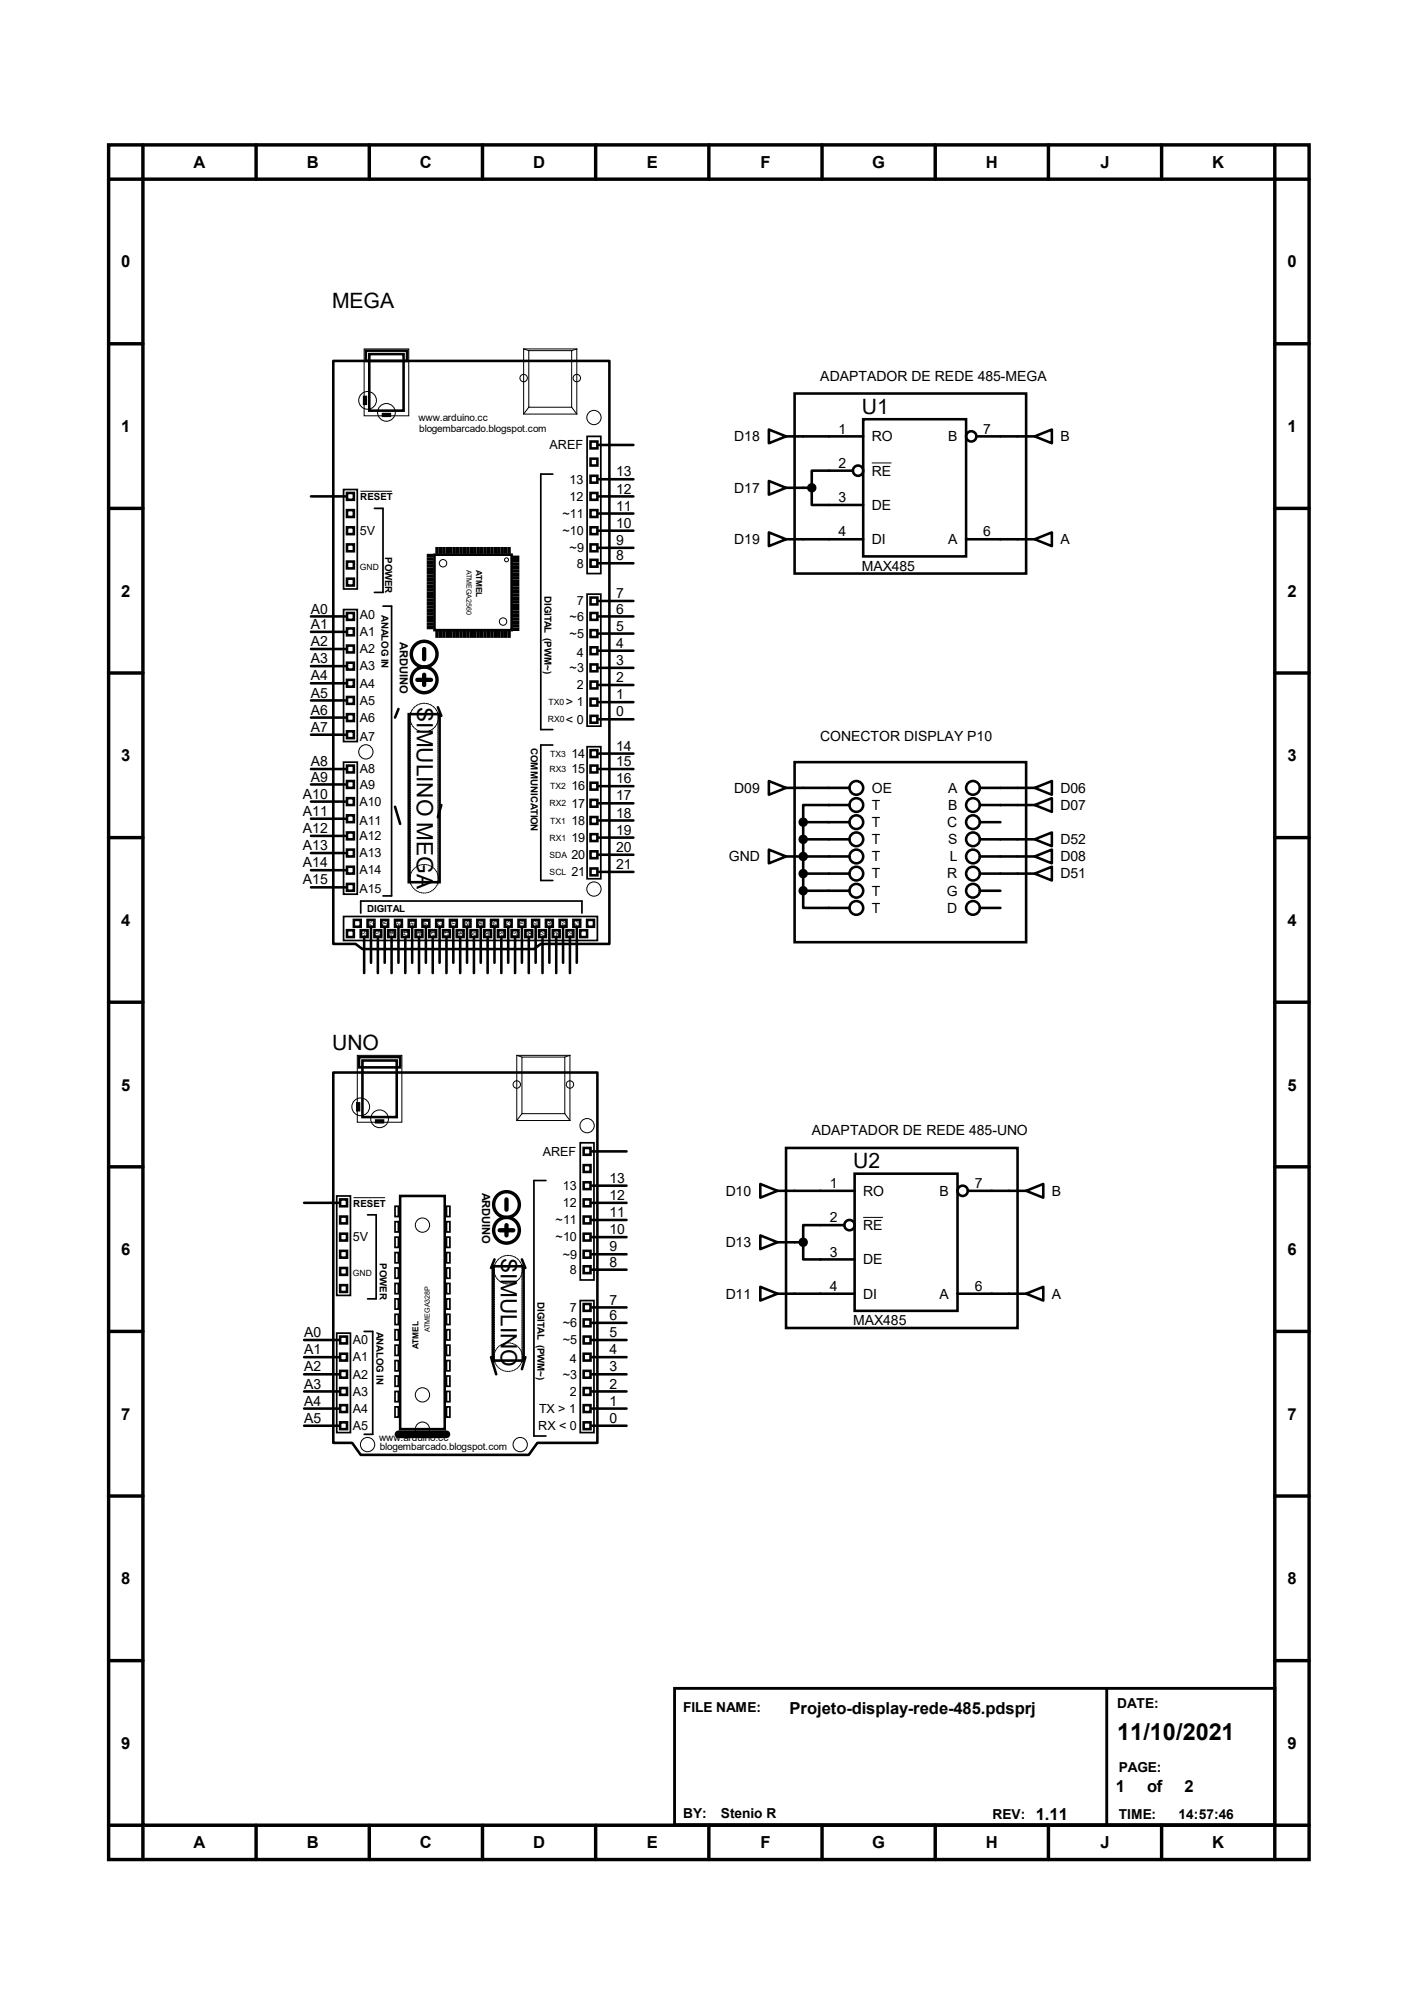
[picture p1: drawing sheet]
<svg xmlns="http://www.w3.org/2000/svg" width="210mm" height="297mm" viewBox="0 0 210 297" stroke-linecap="round" stroke-linejoin="round" font-family="sans-serif">
<g fill="none" stroke="#000" stroke-width=".51">
<path d="M16.1 21.5h177.8v254h-177.8zM21.2 26.5h167.6v243.9h-167.6zM21.2 21.5v5h-5.1M37.9 21.5v5M54.7 21.5v5M71.5 21.5v5M88.2 21.5v5M105 21.5v5M121.8 21.5v5M138.5 21.5v5M155.3 21.5v5M172 21.5v5"/>
<path d="M188.8 21.5v5h5.1M16.1 50.9h5.1M188.8 50.9h5.1M16.1 75.3h5.1M188.8 75.3h5.1M16.1 99.7h5.1M188.8 99.7h5.1M16.1 124.1h5.1M188.8 124.1h5.1M16.1 148.5h5.1M188.8 148.5h5.1M16.1 172.8h5.1"/>
<path d="M188.8 172.8h5.1M16.1 197.2h5.1M188.8 197.2h5.1M16.1 221.6h5.1M188.8 221.6h5.1M16.1 246h5.1M188.8 246h5.1M16.1 270.4h5.1v5.1M37.9 270.4v5.1M54.7 270.4v5.1M71.5 270.4v5.1M88.2 270.4v5.1"/>
<path d="M105 270.4v5.1M121.8 270.4v5.1M138.5 270.4v5.1M155.3 270.4v5.1M172 270.4v5.1M193.9 270.4h-5.1v5.1"/>
<circle cx="62.8" cy="96.9" r="1.91"/>
<circle cx="62.8" cy="100.7" r="1.91"/>
<circle cx="75" cy="178.4" r="1.91"/>
<circle cx="75" cy="182.2" r="1.91"/>
</g>
<path d="M99.9 250.1h88.9v20.2h-88.9zM163.9 250.1v20.2" fill="none" stroke="#000" stroke-width=".42"/>
<g fill="none" stroke="#000" stroke-width=".38">
<path d="M49.4 53.5h40.9v86.3h-10.2l-1 .8h-25.4l-1-.8h-3.3zM53.9 58.8h.3v1h-.3zM54.2 51.9h6.1v1.6h-6.1zM54.7 52.5h5.1v8.3h-5.1zM117.7 58.3h34.3v26.7h-34.3zM46.1 73.5h5M51.4 73h1v1h-1zM51.4 75.6h1v1h-1zM51.4 78.1h1v1h-1zM56.7 61.3h1v.3h-1zM87.5 65.4h1v1h-1zM87.5 70.5h1v1h-1z"/>
<path d="M87.5 73h1v1h-1zM87.5 75.6h1v1h-1zM87.5 78.1h1v1h-1zM87.5 67.9h1v1.1h-1zM88.7 78.6h5.1M88.7 76.1h5.1M88.7 73.5h5.1M88.7 71h5.1M88.7 65.9h5.1M113.9 63.6l2.5 1-2.5 1.1zM113.9 71.2l2.5 1.1-2.5 1zM113.9 78.9l2.5 1-2.5 1z"/>
<path d="M116.4 64.6h11.4M116.4 79.9h11.4M116.4 72.3h3.8M120.2 72.3v2.5h7.6M126.3 69.7h-6.1v2.6M127.8 62.1h15.3v20.3h-15.3zM143.1 79.9h10.1M144.6 64.6h8.6M153.2 64.6l2.6-1v2.1zM153.2 79.9l2.6-1v2zM46.1 91.3h5M46.1 98.7h5"/>
<path d="M46.1 96.1h5M46.1 93.6h5M51.4 90.8h1v1h-1zM51.4 93.1h1v1h-1zM51.4 95.6h1v1h-1zM51.4 98.2h1v1h-1zM51.4 80.6h1v1.1h-1zM51.4 83.2h1v1h-1zM51.4 85.7h1v1h-1zM64.3 82.2h11.5v11.1h-11.5zM87.5 80.6h1v1.1h-1zM87.5 82.9h1v1h-1z"/>
<path d="M87.5 88.5h1v1h-1zM87.5 90.8h1v1h-1zM87.5 93.3h1v1.1h-1zM87.5 95.9h1v1h-1zM87.5 98.4h1v1h-1zM88.7 98.9h5.1M88.7 96.4h5.1M88.7 93.9h5.1M88.7 91.3h5.1M88.7 89h5.1M88.7 83.4h5.1M88.7 81.2h5.1"/>
<path d="M46.1 113.9h5M46.1 118.7h5M46.1 116.2h5M46.1 108.8h5M46.1 106.3h5M46.1 103.8h5M46.1 101.2h5M51.4 100.7h1v1h-1zM51.4 103.3h1v1h-1zM51.4 105.8h1v1h-1zM51.4 108.3h1v1h-1zM51.4 113.4h1v1h-1z"/>
<path d="M51.4 115.7h1v1h-1zM51.4 118.2h1v1.1h-1zM58.5 119.5l.8 2.5M59 105l-.5 1.3M60.5 105.8h4.6v24.9h-4.6zM64.9 104.8l.5 1.2M65.4 119.3l-.5 1.7M87.5 101h1v1h-1zM87.5 103.5h1v1h-1zM87.5 106h1v1.1h-1zM87.5 111.1h1v1h-1zM87.5 113.4h1v1h-1z"/>
<path d="M87.5 116h1v1h-1zM87.5 118.5h1v1h-1zM88.7 119h5.1M88.7 116.5h5.1M88.7 113.9h5.1M88.7 111.6h5.1M88.7 106.6h5.1M88.7 104h5.1M88.7 101.5h5.1M113.9 115.7l2.5 1-2.5 1zM116.4 116.7h9.4M117.7 112.9h34.3v26.7h-34.3z"/>
<path d="M125.8 119.3h-6.8v2.5M145.1 116.7h8.1M145.1 119.3h8.1M153.2 116.7l2.6-1v2zM153.2 119.3l2.6-1.1v2.1zM46.1 131.4h5M46.1 128.9h5M46.1 126.4h5M46.1 123.8h5M46.1 121.3h5M51.4 137.8h1v1h-1zM51.4 120.8h1v1h-1z"/>
<path d="M51.4 123.3h1v1h-1zM51.4 125.9h1v1h-1zM51.4 128.4h1v1h-1zM51.4 130.9h1v1.1h-1zM52.4 136.3h1v1h-1zM53.4 137.8h1v1h-1zM53.9 139.1v5M54.4 136.3h1.1v1h-1.1zM54.9 137.5v5.1M55.5 137.8h1v1h-1zM56 139.1v5M56.5 136.3h1v1h-1z"/>
<path d="M57 137.5v5.1M57.5 137.8h1v1h-1zM58 139.1v5M58.5 136.3h1v1h-1zM59 137.5v5.1M59.5 137.8h1v1h-1zM60 139.1v5M60.5 136.3h1.1v1h-1.1zM61 137.5v5.1M61.6 137.8h1v1h-1zM62.1 139.1v5M62.6 136.3h1v1h-1z"/>
<path d="M63.1 137.5v5.1M63.6 137.8h1v1h-1zM64.1 139.1v5M64.6 136.3h1v1h-1zM65.1 137.5v5.1M65.6 137.8h1v1h-1zM66.1 139.1v5M66.6 136.3h1v1h-1zM67.1 137.5v5.1M67.6 137.8h1.1v1h-1.1zM68.2 139.1v5M68.7 136.3h1v1h-1z"/>
<path d="M69.2 137.5v5.1M69.7 137.8h1v1h-1zM70.2 139.1v5M70.7 136.3h1v1h-1zM71.2 137.5v5.1M71.7 137.8h1v1h-1zM72.2 139.1v5M72.7 136.3h1v1h-1zM73.2 137.5v5.1M73.7 137.8h1.1v1h-1.1zM74.3 139.1v5M74.8 136.3h1v1h-1z"/>
<path d="M75.3 137.5v5.1M75.8 137.8h1v1h-1zM76.3 139.1v5M76.8 136.3h1v1h-1zM77.3 137.5v5.1M77.8 137.8h1v1h-1zM78.3 139.1v5M78.8 136.3h1v1h-1zM79.3 137.5v5.1M79.8 137.8h1.1v1h-1.1zM80.3 139.1v5M80.9 136.3h1v1h-1z"/>
<path d="M81.4 137.5v5.1M81.9 137.8h1v1h-1zM82.4 139.1v5M82.9 136.3h1v1h-1zM83.4 137.5v5.1M83.9 137.8h1v1h-1zM84.4 139.1v5M84.9 136.3h1v1h-1zM85.4 137.5v5.1M85.9 137.8h1.1v1h-1.1zM87 136.3h1v1h-1zM87.5 121h1v1h-1z"/>
<path d="M87.5 123.6h1v1h-1zM87.5 126.1h1v1h-1zM87.5 128.7h1v1h-1zM88.7 129.2h5.1M88.7 126.6h5.1M88.7 124.1h5.1M88.7 121.5h5.1M113.9 125.9l2.5 1-2.5 1zM116.4 126.9h9.4M119 132v2.5h6.8M119 132h6.8M119 121.8v10.2"/>
<path d="M119 129.4h6.8M119 124.3h6.8M119 121.8h6.8M145.1 132h3.1M145.1 129.4h8.1M145.1 124.3h8.1M145.1 121.8h3.1M145.1 126.9h8.1M145.1 134.5h3.1M153.2 124.3l2.6-1v2zM153.2 126.9l2.6-1v2zM153.2 129.4l2.6-1v2z"/>
<path d="M49.4 158.9h39.1v54.8h-8.9l-1.3 1.8h-24.9l-1.2-1.8h-2.8zM53.2 156.6h6.1v1.5h-6.1zM53.7 157.1h5.1v8.4h-5.1zM45 178.2h5.1M50.4 177.7h1v1h-1zM52.9 163.4h.3v1.1h-.3zM55.7 166h1v.2h-1zM59.3 177.2h6.6v34.5h-6.6zM86.4 170.1h1.1v1h-1.1zM86.4 175.1h1.1v1h-1.1zM86.4 177.7h1.1v1h-1.1zM86.4 172.6h1.1v1h-1.1z"/>
<path d="M87.7 178.2h5.1M87.7 175.6h5.1M87.7 170.6h5.1M112.6 175.4l2.5 1-2.5 1zM115.1 176.4h11.5M116.4 170.1h34.3v26.6h-34.3zM126.6 173.9h15.2v20.3h-15.2zM143.3 176.4h8.7M152 176.4l2.5-1v2zM45 198.5h5.1M50.4 180.2h1v1h-1zM50.4 185.3h1v1h-1z"/>
<path d="M50.4 190.4h1v1h-1zM50.4 198h1v1h-1zM50.4 187.8h1v1h-1zM50.4 182.8h1v1h-1zM73 187.6h4.6v13.9h-4.6zM73.2 186.6l-.5 1.2M77.3 186.6l.5 1.2M86.4 180.2h1.1v1h-1.1zM86.4 182.8h1.1v1h-1.1zM86.4 185.3h1.1v1h-1.1zM86.4 193.2h1.1v1h-1.1zM86.4 195.5h1.1v1h-1.1z"/>
<path d="M86.4 198h1.1v1h-1.1zM86.4 187.6h1.1v1h-1.1zM87.7 198.5h5.1M87.7 196h5.1M87.7 193.7h5.1M87.7 188.1h5.1M87.7 185.8h5.1M87.7 183.3h5.1M87.7 180.7h5.1M112.6 183l2.5 1-2.5 1zM112.6 190.6l2.5 1-2.5 1.1zM115.1 191.6h11.5"/>
<path d="M115.1 184h3.9M119 184v2.6h7.6M125.1 181.5h-6.1v2.5M141.8 191.6h10.2M152 191.6l2.5-1v2.1zM45 211.2h5.1M45 208.7h5.1M45 206.1h5.1M45 203.6h5.1M45 201h5.1M50.4 200.5h1v1h-1zM50.4 203.1h1v1h-1z"/>
<path d="M50.4 205.6h1v1h-1zM50.4 208.2h1v1h-1zM50.4 210.7h1v1h-1zM72.7 201l.8 2.6M77.8 201l-.5 1.8M86.4 200.5h1.1v1h-1.1zM86.4 203.1h1.1v1h-1.1zM86.4 205.6h1.1v1h-1.1zM86.4 208.2h1.1v1h-1.1zM86.4 210.7h1.1v1h-1.1zM87.7 211.2h5.1M87.7 208.7h5.1"/>
<path d="M87.7 206.1h5.1M87.7 203.6h5.1M87.7 201h5.1"/>
<circle cx="127.1" cy="69.7" r=".76"/>
<circle cx="143.8" cy="64.6" r=".76"/>
<circle cx="126.8" cy="119.3" r="1.02"/>
<circle cx="126.8" cy="116.7" r="1.02"/>
<circle cx="144.1" cy="116.7" r="1.02"/>
<circle cx="144.1" cy="119.3" r="1.02"/>
<circle cx="126.8" cy="132" r="1.02"/>
<circle cx="126.8" cy="124.3" r="1.02"/>
<circle cx="126.8" cy="121.8" r="1.02"/>
<circle cx="126.8" cy="126.9" r="1.02"/>
<circle cx="126.8" cy="134.5" r="1.02"/>
<circle cx="126.8" cy="129.4" r="1.02"/>
<circle cx="144.1" cy="124.3" r="1.02"/>
<circle cx="144.1" cy="132" r="1.02"/>
<circle cx="144.1" cy="126.9" r="1.02"/>
<circle cx="144.1" cy="129.4" r="1.02"/>
<circle cx="144.1" cy="134.5" r="1.02"/>
<circle cx="144.1" cy="121.8" r="1.02"/>
<circle cx="142.6" cy="176.4" r=".76"/>
<circle cx="125.8" cy="181.5" r=".76"/>
</g>
<circle cx="119" cy="126.9" r=".19" fill="#000"/>
<g fill="none" stroke="#000" stroke-width=".25">
<path d="M50.9 72.5h2v14.7h-2zM55.5 75.3h1.2v12.5h-1.2M81.9 70.2h-1.8v37.9h1.8M87 64.6h2v20.4h-2zM50.9 90.3h2v19.6h-2zM56.7 89.8h1.3v42.9h-1.3M63.3 82.7h.8v.2h-.8zM63.3 83.2h.8v.2h-.8zM63.3 83.7h.8v.2h-.8zM63.3 84.2h.8v.3h-.8zM63.3 84.7h.8v.3h-.8zM63.3 85.2h.8v.3h-.8z"/>
<path d="M63.3 85.7h.8v.3h-.8zM63.3 86.2h.8v.3h-.8zM63.3 86.7h.8v.3h-.8zM63.3 87.2h.8v.3h-.8zM63.3 82.2h.8v.2h-.8zM63.3 88.3h.8v.2h-.8zM63.3 88.8h.8v.2h-.8zM63.3 89.3h.8v.2h-.8zM63.3 89.8h.8v.2h-.8zM63.3 90.3h.8v.3h-.8zM63.3 90.8h.8v.3h-.8zM63.3 91.3h.8v.3h-.8z"/>
<path d="M63.3 91.8h.8v.3h-.8zM63.3 92.3h.8v.3h-.8zM63.3 92.8h.8v.3h-.8zM63.3 87.8h.8v.2h-.8zM64.6 81.2h.3v.7h-.3zM64.6 93.6h.3v.8h-.3zM65.1 81.2h.3v.7h-.3zM65.1 93.6h.3v.8h-.3zM65.6 81.2h.3v.7h-.3zM65.6 93.6h.3v.8h-.3zM66.1 81.2h.3v.7h-.3zM66.1 93.6h.3v.8h-.3z"/>
<path d="M66.6 81.2h.3v.7h-.3zM66.6 93.6h.3v.8h-.3zM67.1 81.2h.3v.7h-.3zM67.1 93.6h.3v.8h-.3zM67.6 81.2h.3v.7h-.3zM67.6 93.6h.3v.8h-.3zM68.2 81.2h.2v.7h-.2zM68.2 93.6h.2v.8h-.2zM68.7 81.2h.2v.7h-.2zM68.7 93.6h.2v.8h-.2zM69.2 81.2h.2v.7h-.2zM69.2 93.6h.2v.8h-.2z"/>
<path d="M69.7 81.2h.2v.7h-.2zM69.7 93.6h.2v.8h-.2zM70.2 81.2h.2v.7h-.2zM70.2 93.6h.2v.8h-.2zM70.7 81.2h.3v.7h-.3zM70.7 93.6h.3v.8h-.3zM71.2 81.2h.3v.7h-.3zM71.2 93.6h.3v.8h-.3zM71.7 81.2h.3v.7h-.3zM71.7 93.6h.3v.8h-.3zM72.2 81.2h.3v.7h-.3zM72.2 93.6h.3v.8h-.3z"/>
<path d="M72.7 81.2h.3v.7h-.3zM72.7 93.6h.3v.8h-.3zM73.2 81.2h.3v.7h-.3zM73.2 93.6h.3v.8h-.3zM73.7 81.2h.3v.7h-.3zM73.7 93.6h.3v.8h-.3zM74.3 81.2h.2v.7h-.2zM74.3 93.6h.2v.8h-.2zM74.8 81.2h.2v.7h-.2zM74.8 93.6h.2v.8h-.2zM75.3 81.2h.2v.7h-.2zM75.3 93.6h.2v.8h-.2z"/>
<path d="M76 82.9h.8v.3h-.8zM76 83.4h.8v.3h-.8zM76 83.9h.8v.3h-.8zM76 84.5h.8v.2h-.8zM76 85h.8v.2h-.8zM76 85.5h.8v.2h-.8zM76 86h.8v.2h-.8zM76 86.5h.8v.2h-.8zM76 87h.8v.2h-.8zM76 87.5h.8v.3h-.8zM76 82.4h.8v.3h-.8zM76 88.5h.8v.3h-.8z"/>
<path d="M76 89h.8v.3h-.8zM76 89.5h.8v.3h-.8zM76 90h.8v.3h-.8zM76 90.6h.8v.2h-.8zM76 91.1h.8v.2h-.8zM76 91.6h.8v.2h-.8zM76 92.1h.8v.2h-.8zM76 92.6h.8v.2h-.8zM76 93.1h.8v.2h-.8zM76 88h.8v.3h-.8zM87 88h2v19.6h-2zM50.9 112.9h2v19.6h-2z"/>
<path d="M81.9 110.4h-1.8v20h1.8M87 110.6h2v19.6h-2zM50.9 135.8h37.6v3.5h-37.6zM53.4 135.3v-1.8h32.8v1.8M49.9 177.2h2v14.7h-2zM54.4 180h1.3v12.4h-1.3M58.5 178.7h.5v1.5h-.5zM66.1 178.7h.5v1.5h-.5zM80.9 174.9h-1.8v37.8h1.8M85.9 169.3h2.1v20.3h-2.1zM49.9 197.5h2v14.7h-2zM53.9 197.2h1.3v15.3h-1.3"/>
<path d="M58.5 181h.5v1.5h-.5zM58.5 183.3h.5v1.5h-.5zM58.5 185.5h.5v1.6h-.5zM58.5 187.8h.5v1.6h-.5zM58.5 190.1h.5v1.5h-.5zM58.5 192.4h.5v1.5h-.5zM58.5 194.7h.5v1.5h-.5zM58.5 197h.5v1.5h-.5zM58.5 199.3h.5v1.5h-.5zM66.1 181h.5v1.5h-.5zM66.1 183.3h.5v1.5h-.5zM66.1 185.5h.5v1.6h-.5z"/>
<path d="M66.1 187.8h.5v1.6h-.5zM66.1 190.1h.5v1.5h-.5zM66.1 192.4h.5v1.5h-.5zM66.1 194.7h.5v1.5h-.5zM66.1 197h.5v1.5h-.5zM66.1 199.3h.5v1.5h-.5zM85.9 192.7h2.1v19.5h-2.1zM58.5 201.5h.5v1.6h-.5zM58.5 203.8h.5v1.6h-.5zM58.5 206.1h.5v1.5h-.5zM58.5 208.4h.5v1.5h-.5zM66.1 201.5h.5v1.6h-.5z"/>
<path d="M66.1 203.8h.5v1.6h-.5zM66.1 206.1h.5v1.5h-.5zM66.1 208.4h.5v1.5h-.5z"/>
</g>
<g fill="none" stroke="#000" stroke-width=".15" stroke-dasharray=".4 .1">
<circle cx="62.8" cy="106.3" r="2.12"/>
<circle cx="75.3" cy="188.1" r="2.12"/>
</g>
<g fill="none" stroke="#000" stroke-width=".15">
<path d="M53.9 51.7h6.6v9.9h-6.6zM77.6 51.7h7.8v9.6h-7.8zM77.6 51.7l.7 .2M78.3 51.9h6.4v8.4h-6.4zM85.5 51.7l-.8 .2M53.4 72.8h4.6M78.4 60.3l-.8 1M84.7 60.3l.8 1M129.1 68.6h2.9M60.8 105.5v25.4M64.9 105.5v25.4M52.9 156.3h6.6v9.9h-6.6z"/>
<path d="M76.5 156.3h7.9v9.7h-7.9zM76.6 156.3l.7 .3M77.3 156.6h6.4v8.4h-6.4zM84.5 156.3l-.8 .3M52.4 177.4h4.6M77.3 165l-.8 1M83.7 165l.8 1M73.3 187.3l-.1 14.5M77.3 187.3v14.5M127.8 180.3h3"/>
<circle cx="54.4" cy="59.3" r="1.31"/>
<circle cx="77.6" cy="56" r=".55"/>
<circle cx="85.4" cy="56" r=".55"/>
<circle cx="57.2" cy="61.1" r="1.31"/>
<circle cx="88" cy="61.8" r="1.06"/>
<circle cx="65.6" cy="83.4" r=".55"/>
<circle cx="74.5" cy="92.1" r=".55"/>
<circle cx="75" cy="82.9" r=".3"/>
<circle cx="54.2" cy="111.4" r="1.06"/>
<circle cx="62.8" cy="130.2" r="2.12"/>
<circle cx="88" cy="131.7" r="1.06"/>
<circle cx="53.4" cy="164" r="1.31"/>
<circle cx="56.2" cy="165.7" r="1.31"/>
<circle cx="76.5" cy="160.7" r=".55"/>
<circle cx="84.4" cy="160.7" r=".55"/>
<circle cx="87" cy="166.8" r="1.06"/>
<circle cx="62.6" cy="181.5" r="1.06"/>
<circle cx="54.4" cy="214" r="1.06"/>
<circle cx="62.6" cy="211.7" r="1.06"/>
<circle cx="62.6" cy="206.6" r="1.06"/>
<circle cx="75.3" cy="201" r="2.12"/>
<circle cx="77" cy="214" r="1.06"/>
</g>
<path d="M62.8 96.1v1.6M62.8 99.9v1.6M61.8 100.7h2M75 177.7v1.5M74 182.2h2M75 181.5v1.5" fill="none" stroke="#000" stroke-width=".64"/>
<g fill="#000" stroke="#000" stroke-width=".38">
<circle cx="120.2" cy="72.3" r=".51"/>
<circle cx="119" cy="132" r=".51"/>
<circle cx="119" cy="129.4" r=".51"/>
<circle cx="119" cy="124.3" r=".51"/>
<circle cx="119" cy="126.9" r=".51"/>
<circle cx="119" cy="121.8" r=".51"/>
<circle cx="119" cy="184" r=".51"/>
</g>
<path d="M59 212.5h7.1" fill="none" stroke="#000" stroke-width="1.1"/>
<text font-size="3.5" x="165.4" y="257.8">11/10/2021</text>
<g font-size="3.3">
<text x="61.7" y="104.8" transform="rotate(90 61.7 104.8)">SIMULINO MEGA</text>
<text x="74.2" y="186.4" transform="rotate(90 74.2 186.4)">SIMULINO</text>
</g>
<g font-size="3.1">
<text x="49.2" y="45.6">MEGA</text>
<text x="127.6" y="61.3">U1</text>
<text x="49.2" y="155.6">UNO</text>
<text x="126.4" y="173">U2</text>
</g>
<g font-size="2.5">
<text x="28.7" y="24.9">A</text>
<text x="45.4" y="24.9">B</text>
<text x="62.2" y="24.9">C</text>
<text x="78.9" y="24.9">D</text>
<text x="95.8" y="24.9">E</text>
<text x="112.6" y="24.9">F</text>
<text x="129.2" y="24.9">G</text>
<text x="146" y="24.9">H</text>
<text x="163" y="24.9">J</text>
<text x="179.5" y="24.9">K</text>
<text x="17.9" y="39.6">0</text>
<text x="190.7" y="39.6">0</text>
<text x="17.9" y="64">1</text>
<text x="190.7" y="64">1</text>
<text x="17.9" y="88.4">2</text>
<text x="190.7" y="88.4">2</text>
<text x="17.9" y="112.8">3</text>
<text x="190.7" y="112.8">3</text>
<text x="17.9" y="137.2">4</text>
<text x="190.7" y="137.2">4</text>
<text x="17.9" y="161.5">5</text>
<text x="190.7" y="161.5">5</text>
<text x="17.9" y="185.9">6</text>
<text x="190.7" y="185.9">6</text>
<text x="17.9" y="210.3">7</text>
<text x="190.7" y="210.3">7</text>
<text x="17.9" y="234.7">8</text>
<text x="190.7" y="234.7">8</text>
<text x="116.9" y="253.9">Projeto-display-rede-485.pdsprj</text>
<text x="17.9" y="259.1">9</text>
<text x="190.7" y="259.1">9</text>
<text x="153.4" y="269.5">1.11</text>
<text x="165.3" y="265.5">1</text>
<text x="169.9" y="265.5">of</text>
<text x="175.4" y="265.5">2</text>
<text x="28.7" y="273.8">A</text>
<text x="45.4" y="273.8">B</text>
<text x="62.2" y="273.8">C</text>
<text x="78.9" y="273.8">D</text>
<text x="95.8" y="273.8">E</text>
<text x="112.6" y="273.8">F</text>
<text x="129.2" y="273.8">G</text>
<text x="146" y="273.8">H</text>
<text x="163" y="273.8">J</text>
<text x="179.5" y="273.8">K</text>
</g>
<g font-size="2.1">
<text x="121.5" y="56.4">ADAPTADOR DE REDE 485-MEGA</text>
<text x="108.8" y="65.4">D18</text>
<text x="124.2" y="64.2">1</text>
<text x="129.1" y="65.4">RO</text>
<text x="140.4" y="65.4">B</text>
<text x="145.6" y="64.2">7</text>
<text x="157.1" y="65.4">B</text>
<text x="91.3" y="70.6">13</text>
<text x="124.2" y="69.3">2</text>
<text x="129.1" y="70.4">RE</text>
<text x="91.3" y="75.6">11</text>
<text x="91.3" y="73.1">12</text>
<text x="108.8" y="73">D17</text>
<text x="124.2" y="74.4">3</text>
<text x="129.1" y="75.5">DE</text>
<text x="91.3" y="83">8</text>
<text x="91.3" y="80.7">9</text>
<text x="91.3" y="78.2">10</text>
<text x="108.8" y="80.6">D19</text>
<text x="124.2" y="79.5">4</text>
<text x="129.1" y="80.6">DI</text>
<text x="140.4" y="80.6">A</text>
<text x="145.6" y="79.5">6</text>
<text x="157.1" y="80.6">A</text>
<text x="91.3" y="88.6">7</text>
<text x="127.6" y="84.5">MAX485</text>
<text x="46.1" y="95.7">A2</text>
<text x="46.1" y="93.2">A1</text>
<text x="46.1" y="90.9">A0</text>
<text x="91.3" y="96">4</text>
<text x="91.3" y="93.4">5</text>
<text x="91.3" y="90.9">6</text>
<text x="46.1" y="100.8">A4</text>
<text x="46.1" y="98.3">A3</text>
<text x="91.3" y="101">2</text>
<text x="91.3" y="98.5">3</text>
<text x="46.1" y="105.9">A6</text>
<text x="46.1" y="103.3">A5</text>
<text x="91.3" y="106.1">0</text>
<text x="91.3" y="103.6">1</text>
<text x="46.1" y="113.5">A8</text>
<text x="46.1" y="108.4">A7</text>
<text x="91.3" y="113.5">15</text>
<text x="91.3" y="111.2">14</text>
<text x="121.5" y="109.7">CONECTOR DISPLAY P10</text>
<text x="44.9" y="118.3">A10</text>
<text x="46.1" y="115.8">A9</text>
<text x="91.3" y="118.6">17</text>
<text x="91.3" y="116">16</text>
<text x="108.8" y="117.4">D09</text>
<text x="129.1" y="117.4">OE</text>
<text x="129.1" y="120">T</text>
<text x="140.4" y="117.4">A</text>
<text x="140.4" y="120">B</text>
<text x="157.1" y="117.4">D06</text>
<text x="157.1" y="120">D07</text>
<text x="44.9" y="125.9">A13</text>
<text x="44.9" y="123.4">A12</text>
<text x="44.9" y="120.9">A11</text>
<text x="91.3" y="123.7">19</text>
<text x="91.3" y="121.1">18</text>
<text x="129.1" y="122.5">T</text>
<text x="129.1" y="125.1">T</text>
<text x="140.3" y="122.5">C</text>
<text x="140.4" y="125.1">S</text>
<text x="157.1" y="125.1">D52</text>
<text x="44.9" y="131">A15</text>
<text x="44.9" y="128.5">A14</text>
<text x="91.3" y="128.7">21</text>
<text x="91.3" y="126.2">20</text>
<text x="107.9" y="127.6">GND</text>
<text x="129.1" y="127.6">T</text>
<text x="129.1" y="130.1">T</text>
<text x="140.3" y="130.1">R</text>
<text x="140.7" y="127.6">L</text>
<text x="157.1" y="127.6">D08</text>
<text x="157.1" y="130.1">D51</text>
<text x="129.1" y="132.7">T</text>
<text x="129.1" y="135.2">T</text>
<text x="140.2" y="132.7">G</text>
<text x="140.3" y="135.2">D</text>
<text x="120.2" y="168.1">ADAPTADOR DE REDE 485-UNO</text>
<text x="90.3" y="177.8">12</text>
<text x="90.3" y="175.2">13</text>
<text x="107.5" y="177.1">D10</text>
<text x="122.9" y="176">1</text>
<text x="127.8" y="177.1">RO</text>
<text x="139.1" y="177.1">B</text>
<text x="144.4" y="176">7</text>
<text x="155.8" y="177.1">B</text>
<text x="90.3" y="185.4">9</text>
<text x="90.3" y="182.8">10</text>
<text x="90.3" y="180.3">11</text>
<text x="107.5" y="184.7">D13</text>
<text x="122.9" y="181.1">2</text>
<text x="127.8" y="182.2">RE</text>
<text x="90.3" y="187.7">8</text>
<text x="122.9" y="186.1">3</text>
<text x="122.9" y="191.2">4</text>
<text x="127.8" y="187.3">DE</text>
<text x="144.4" y="191.2">6</text>
<text x="90.3" y="195.5">6</text>
<text x="90.3" y="193.3">7</text>
<text x="107.5" y="192.4">D11</text>
<text x="126.4" y="196.3">MAX485</text>
<text x="127.8" y="192.4">DI</text>
<text x="139.1" y="192.4">A</text>
<text x="155.8" y="192.4">A</text>
<text x="45" y="203.2">A2</text>
<text x="45" y="200.6">A1</text>
<text x="45" y="198.1">A0</text>
<text x="90.3" y="203.2">3</text>
<text x="90.3" y="200.6">4</text>
<text x="90.3" y="198.1">5</text>
<text x="45" y="208.2">A4</text>
<text x="45" y="205.7">A3</text>
<text x="90.3" y="208.2">1</text>
<text x="90.3" y="205.7">2</text>
<text x="45" y="210.8">A5</text>
<text x="90.3" y="210.8">0</text>
</g>
<g font-size="2">
<text x="101.2" y="253.5">FILE NAME:</text>
<text x="165.4" y="253">DATE:</text>
<text x="165.7" y="262.4">PAGE:</text>
<text x="101.2" y="269.3">BY:</text>
<text x="106.8" y="269.3">Stenio R</text>
<text x="147" y="269.4">REV:</text>
<text x="165.7" y="269.4">TIME:</text>
<text x="174.5" y="269.4">14:57:46</text>
</g>
<g font-size="1.9">
<text x="81.4" y="66.5">AREF</text>
<text x="84.4" y="71.6">13</text>
<text x="83.3" y="76.7">~11</text>
<text x="84.4" y="74.2">12</text>
<text x="53.3" y="79.2">5V</text>
<text x="83.3" y="79.2">~10</text>
<text x="84.4" y="81.8">~9</text>
<text x="85.4" y="84.1">8</text>
<text x="85.4" y="89.7">7</text>
<text x="53.3" y="91.7">A0</text>
<text x="53.3" y="94.2">A1</text>
<text x="84.4" y="91.9">~6</text>
<text x="84.4" y="94.5">~5</text>
<text x="53.3" y="96.8">A2</text>
<text x="53.3" y="99.3">A3</text>
<text x="53.3" y="101.9">A4</text>
<text x="84.4" y="99.6">~3</text>
<text x="85.4" y="97.3">4</text>
<text x="53.3" y="104.4">A5</text>
<text x="53.3" y="106.9">A6</text>
<text x="83.8" y="107.2">&lt; 0</text>
<text x="83.8" y="104.6">&gt; 1</text>
<text x="85.4" y="102.1">2</text>
<text x="53.3" y="109.7">A7</text>
<text x="84.6" y="112.3">14</text>
<text x="53.3" y="119.4">A10</text>
<text x="53.3" y="114.6">A8</text>
<text x="53.3" y="116.8">A9</text>
<text x="84.6" y="114.6">15</text>
<text x="84.6" y="117.1">16</text>
<text x="84.6" y="119.6">17</text>
<text x="53.3" y="122.2">A11</text>
<text x="53.3" y="124.5">A12</text>
<text x="84.6" y="122.2">18</text>
<text x="84.6" y="124.7">19</text>
<text x="53.3" y="127">A13</text>
<text x="53.3" y="129.5">A14</text>
<text x="84.6" y="127.3">20</text>
<text x="84.6" y="129.8">21</text>
<text x="53.3" y="132.3">A15</text>
<text x="80.4" y="171.2">AREF</text>
<text x="83.4" y="176.3">13</text>
<text x="83.4" y="178.8">12</text>
<text x="52.3" y="183.9">5V</text>
<text x="82.3" y="181.4">~11</text>
<text x="82.3" y="183.9">~10</text>
<text x="83.4" y="186.4">~9</text>
<text x="84.4" y="188.7">8</text>
<text x="83.4" y="196.6">~6</text>
<text x="84.4" y="194.3">7</text>
<text x="52.3" y="199.1">A0</text>
<text x="52.3" y="201.7">A1</text>
<text x="83.4" y="199.1">~5</text>
<text x="84.4" y="201.9">4</text>
<text x="52.3" y="204.2">A2</text>
<text x="52.3" y="206.8">A3</text>
<text x="52.3" y="209.3">A4</text>
<text x="79.8" y="209.3">TX &gt; 1</text>
<text x="83.4" y="204.2">~3</text>
<text x="84.4" y="206.8">2</text>
<text x="52.3" y="211.8">A5</text>
<text x="79.7" y="211.8">RX &lt; 0</text>
</g>
<g font-size="1.7">
<text x="59.2" y="95.1" transform="rotate(90 59.2 95.1)">ARDUINO</text>
<text x="71.4" y="176.7" transform="rotate(90 71.4 176.7)">ARDUINO</text>
</g>
<g font-size="1.5">
<text x="62" y="62.4">www.arduino.cc</text>
<text x="62.1" y="63.9">blogembarcado.blogspot.com</text>
<text x="56.1" y="213.5">www.arduino.cc</text>
<text x="56.3" y="214.8">blogembarcado.blogspot.com</text>
</g>
<g font-size="1.4">
<text x="53.3" y="74.1">RESET</text>
<text x="57" y="82.5" transform="rotate(90 57 82.5)">POWER</text>
<text x="80.6" y="88.3" transform="rotate(90 80.6 88.3)">DIGITAL (PWM~)</text>
<text x="56.5" y="91.1" transform="rotate(90 56.5 91.1)">ANALOG IN</text>
<text x="78.6" y="110.8" transform="rotate(90 78.6 110.8)">COMMUNICATION</text>
<text x="54.4" y="135">DIGITAL</text>
<text x="52.3" y="178.7">RESET</text>
<text x="56.3" y="187.2" transform="rotate(90 56.3 187.2)">POWER</text>
<text x="55.8" y="197.3" transform="rotate(90 55.8 197.3)">ANALOG IN</text>
<text x="79.6" y="192.9" transform="rotate(90 79.6 192.9)">DIGITAL (PWM~)</text>
</g>
<g font-size="1.3">
<text x="53.3" y="84.4">GND</text>
<text x="81.2" y="107">RX0</text>
<text x="81.2" y="104.5">TX0</text>
<text x="81.5" y="112.1">TX3</text>
<text x="81.4" y="114.4">RX3</text>
<text x="81.4" y="119.5">RX2</text>
<text x="81.5" y="116.9">TX2</text>
<text x="81.4" y="124.5">RX1</text>
<text x="81.5" y="122">TX1</text>
<text x="81.4" y="127.1">SDA</text>
<text x="81.4" y="129.6">SCL</text>
<text x="52.3" y="189.1">GND</text>
</g>
<g font-size="1.2">
<text x="70.5" y="84.4" transform="rotate(90 70.5 84.4)">ATMEL</text>
<text x="62" y="199.8" transform="rotate(-90 62 199.8)">ATMEL</text>
</g>
<g font-size="1.1">
<text x="69.1" y="84.4" transform="rotate(90 69.1 84.4)">ATMEGA2560</text>
<text x="53.6" y="137.7" transform="rotate(90 53.6 137.7)">53</text>
<text x="54.6" y="136.2" transform="rotate(90 54.6 136.2)">52</text>
<text x="55.6" y="137.7" transform="rotate(90 55.6 137.7)">51</text>
<text x="56.6" y="136.2" transform="rotate(90 56.6 136.2)">50</text>
<text x="57.7" y="137.7" transform="rotate(90 57.7 137.7)">49</text>
<text x="58.7" y="136.2" transform="rotate(90 58.7 136.2)">48</text>
<text x="59.7" y="137.7" transform="rotate(90 59.7 137.7)">47</text>
<text x="60.7" y="136.2" transform="rotate(90 60.7 136.2)">46</text>
<text x="61.7" y="137.7" transform="rotate(90 61.7 137.7)">45</text>
<text x="62.7" y="136.2" transform="rotate(90 62.7 136.2)">44</text>
<text x="63.8" y="137.7" transform="rotate(90 63.8 137.7)">43</text>
<text x="64.8" y="136.2" transform="rotate(90 64.8 136.2)">42</text>
<text x="65.8" y="137.7" transform="rotate(90 65.8 137.7)">41</text>
<text x="66.8" y="136.2" transform="rotate(90 66.8 136.2)">40</text>
<text x="67.8" y="137.7" transform="rotate(90 67.8 137.7)">39</text>
<text x="68.8" y="136.2" transform="rotate(90 68.8 136.2)">38</text>
<text x="69.8" y="137.7" transform="rotate(90 69.8 137.7)">37</text>
<text x="70.9" y="136.2" transform="rotate(90 70.9 136.2)">36</text>
<text x="71.9" y="137.7" transform="rotate(90 71.9 137.7)">35</text>
<text x="72.9" y="136.2" transform="rotate(90 72.9 136.2)">34</text>
<text x="73.9" y="137.7" transform="rotate(90 73.9 137.7)">33</text>
<text x="74.9" y="136.2" transform="rotate(90 74.9 136.2)">32</text>
<text x="75.9" y="137.7" transform="rotate(90 75.9 137.7)">31</text>
<text x="77" y="136.2" transform="rotate(90 77 136.2)">30</text>
<text x="78" y="137.7" transform="rotate(90 78 137.7)">29</text>
<text x="79" y="136.2" transform="rotate(90 79 136.2)">28</text>
<text x="80" y="137.7" transform="rotate(90 80 137.7)">27</text>
<text x="81" y="136.2" transform="rotate(90 81 136.2)">26</text>
<text x="82" y="137.7" transform="rotate(90 82 137.7)">25</text>
<text x="83.1" y="136.2" transform="rotate(90 83.1 136.2)">24</text>
<text x="84.1" y="137.7" transform="rotate(90 84.1 137.7)">23</text>
<text x="85.1" y="136.2" transform="rotate(90 85.1 136.2)">22</text>
<text x="63.7" y="197.3" transform="rotate(-90 63.7 197.3)">ATMEGA328P</text>
</g>
</svg>
